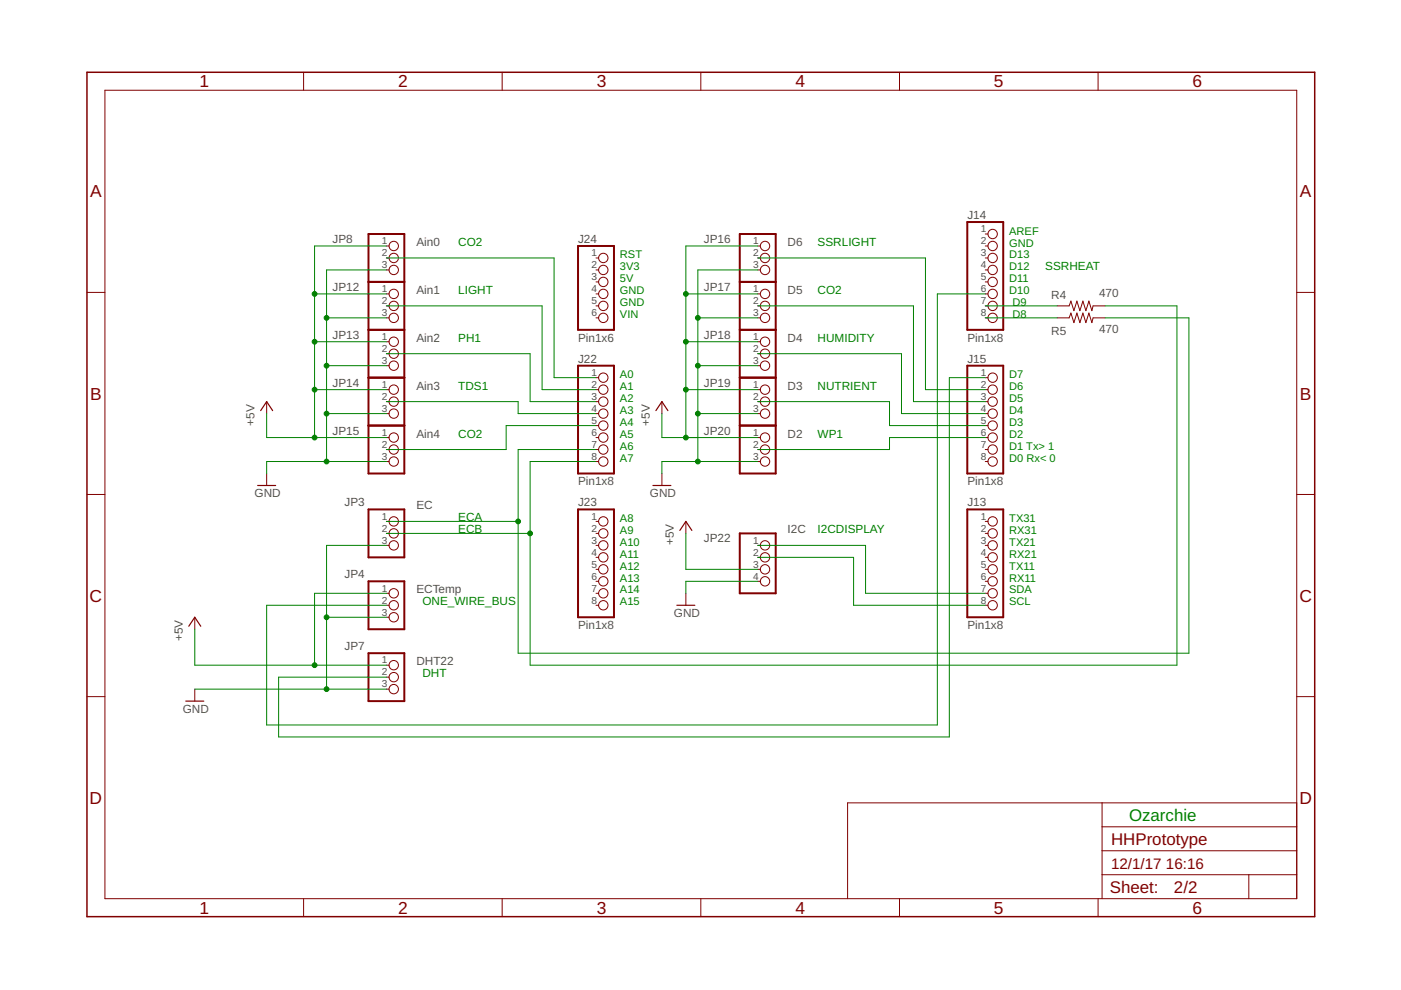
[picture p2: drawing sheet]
<svg xmlns="http://www.w3.org/2000/svg" width="297mm" height="210mm" viewBox="0 0 297 210" stroke-linecap="round" stroke-linejoin="round" font-family="sans-serif">
<g fill="none" stroke="#800000" stroke-width=".21">
<path d="M22.2 19.1h252.7v171.4h-252.7zM64.4 15.3v3.8M106.5 15.3v3.8M148.6 15.3v3.8M190.7 15.3v3.8M232.8 15.3v3.8M81.9 54.7h.6M81.9 57.2h.6M81.9 52.2h.6M126.4 54.7h.5M126.4 57.2h.5M126.4 59.8h.5"/>
<path d="M160.7 54.7h.5M160.7 57.2h.5M160.7 52.2h.5M208.9 54.7h.6M208.9 57.2h.6M208.9 59.8h.6M208.9 52.2h.6M208.9 49.6h.6M18.4 62h3.8M81.9 62.3h.6M81.9 64.9h.6M81.9 67.4h.6"/>
<path d="M81.9 72.5h.6M81.9 75h.6M81.9 77.5h.6M126.4 62.3h.5M126.4 64.9h.5M126.4 67.4h.5M160.7 62.3h.5M160.7 64.9h.5M160.7 67.4h.5M160.7 72.5h.5M160.7 75h.5M160.7 77.5h.5"/>
<path d="M208.9 62.3h.6M208.9 64.9h.6M208.9 67.4h.6M224.1 64.9h2.6l.4-1.1 .6 2.1 .6-2.1 .7 2.1 .6-2.1 .6 2.1 .7-2.1 .6 2.1 .3-1h2.5M224.1 67.4h2.6l.4-1 .6 2 .6-2 .7 2 .6-2 .6 2 .7-2 .6 2 .3-1h2.5M274.9 62h3.8M56.5 85.2v2.5M81.9 82.6h.6M81.9 85.2h.6M81.9 87.7h.6M81.9 92.8h.6M81.9 95.3h.6"/>
<path d="M81.9 97.9h.6M126.4 80.1h.5M126.4 82.6h.5M126.4 85.2h.5M126.4 87.7h.5M126.4 90.2h.5M126.4 92.8h.5M126.4 95.3h.5M126.4 97.9h.5M140.3 85.2v2.5M160.7 82.6h.5M160.7 85.2h.5"/>
<path d="M160.7 87.7h.5M160.7 92.8h.5M160.7 95.3h.5M160.7 97.9h.5M208.9 80.1h.6M208.9 82.6h.6M208.9 85.2h.6M208.9 87.7h.6M208.9 90.2h.6M208.9 92.8h.6M208.9 95.3h.6M208.9 97.9h.6"/>
<path d="M18.4 104.8h3.8M56.5 100.4v2.5M81.9 110.6h.6M81.9 113.1h.6M81.9 115.6h.6M126.4 110.6h.5M126.4 113.1h.5M126.4 115.6h.5M126.4 118.2h.5M140.3 100.4v2.5M145.4 110.6v2.5M160.7 115.6h.5"/>
<path d="M160.7 118.2h.5M208.9 110.6h.6M208.9 113.1h.6M208.9 115.6h.6M208.9 118.2h.6M274.9 104.8h3.8M41.3 130.9v2.5M81.9 125.8h.6M81.9 128.3h.6M81.9 130.9h.6M126.4 120.7h.5M126.4 123.3h.5"/>
<path d="M126.4 125.8h.5M126.4 128.3h.5M145.4 125.8v2.5M160.7 120.7h.5M160.7 123.3h.5M208.9 120.7h.6M208.9 123.3h.6M208.9 125.8h.6M208.9 128.3h.6M18.4 147.7h3.8M41.3 146.1v2.6M81.9 141h.6"/>
<path d="M81.9 143.6h.6M81.9 146.1h.6M274.9 147.7h3.8M233.7 170.2v20.3M233.7 175.3h41.2M274.9 170.2h-95.2v20.3M64.4 190.5v3.9M106.5 190.5v3.9M148.6 190.5v3.9M190.7 190.5v3.9M232.8 190.5v3.9M233.7 185.5h41.2"/>
<path d="M233.7 180.4h41.2M264.8 185.5v5"/>
<circle cx="83.5" cy="54.7" r=".99"/>
<circle cx="83.5" cy="52.2" r=".99"/>
<circle cx="83.5" cy="57.2" r=".99"/>
<circle cx="127.9" cy="54.7" r=".99"/>
<circle cx="127.9" cy="59.8" r=".99"/>
<circle cx="127.9" cy="57.2" r=".99"/>
<circle cx="162.2" cy="52.2" r=".99"/>
<circle cx="162.2" cy="54.7" r=".99"/>
<circle cx="162.2" cy="57.2" r=".99"/>
<circle cx="210.5" cy="49.6" r=".99"/>
<circle cx="210.5" cy="52.2" r=".99"/>
<circle cx="210.5" cy="57.2" r=".99"/>
<circle cx="210.5" cy="54.7" r=".99"/>
<circle cx="210.5" cy="59.8" r=".99"/>
<circle cx="83.5" cy="64.9" r=".99"/>
<circle cx="83.5" cy="77.5" r=".99"/>
<circle cx="83.5" cy="72.5" r=".99"/>
<circle cx="83.5" cy="75" r=".99"/>
<circle cx="83.5" cy="62.3" r=".99"/>
<circle cx="83.5" cy="67.4" r=".99"/>
<circle cx="127.9" cy="62.3" r=".99"/>
<circle cx="127.9" cy="64.9" r=".99"/>
<circle cx="127.9" cy="67.4" r=".99"/>
<circle cx="162.2" cy="64.9" r=".99"/>
<circle cx="162.2" cy="72.5" r=".99"/>
<circle cx="162.2" cy="75" r=".99"/>
<circle cx="162.2" cy="67.4" r=".99"/>
<circle cx="162.2" cy="77.5" r=".99"/>
<circle cx="162.2" cy="62.3" r=".99"/>
<circle cx="210.5" cy="64.9" r=".99"/>
<circle cx="210.5" cy="67.4" r=".99"/>
<circle cx="210.5" cy="62.3" r=".99"/>
<circle cx="83.5" cy="95.3" r=".99"/>
<circle cx="83.5" cy="97.9" r=".99"/>
<circle cx="83.5" cy="87.7" r=".99"/>
<circle cx="83.5" cy="92.8" r=".99"/>
<circle cx="83.5" cy="85.2" r=".99"/>
<circle cx="83.5" cy="82.6" r=".99"/>
<circle cx="127.9" cy="90.2" r=".99"/>
<circle cx="127.9" cy="95.3" r=".99"/>
<circle cx="127.9" cy="97.9" r=".99"/>
<circle cx="127.9" cy="87.7" r=".99"/>
<circle cx="127.9" cy="92.8" r=".99"/>
<circle cx="127.9" cy="80.1" r=".99"/>
<circle cx="127.9" cy="82.6" r=".99"/>
<circle cx="127.9" cy="85.2" r=".99"/>
<circle cx="162.2" cy="92.8" r=".99"/>
<circle cx="162.2" cy="95.3" r=".99"/>
<circle cx="162.2" cy="97.9" r=".99"/>
<circle cx="162.2" cy="87.7" r=".99"/>
<circle cx="162.2" cy="85.2" r=".99"/>
<circle cx="162.2" cy="82.6" r=".99"/>
<circle cx="210.5" cy="97.9" r=".99"/>
<circle cx="210.5" cy="87.7" r=".99"/>
<circle cx="210.5" cy="90.2" r=".99"/>
<circle cx="210.5" cy="95.3" r=".99"/>
<circle cx="210.5" cy="92.8" r=".99"/>
<circle cx="210.5" cy="80.1" r=".99"/>
<circle cx="210.5" cy="85.2" r=".99"/>
<circle cx="210.5" cy="82.6" r=".99"/>
<circle cx="83.5" cy="110.6" r=".99"/>
<circle cx="83.5" cy="115.6" r=".99"/>
<circle cx="83.5" cy="113.1" r=".99"/>
<circle cx="127.9" cy="115.6" r=".99"/>
<circle cx="127.9" cy="110.6" r=".99"/>
<circle cx="127.9" cy="113.1" r=".99"/>
<circle cx="127.9" cy="118.2" r=".99"/>
<circle cx="162.2" cy="115.6" r=".99"/>
<circle cx="162.2" cy="118.2" r=".99"/>
<circle cx="210.5" cy="115.6" r=".99"/>
<circle cx="210.5" cy="118.2" r=".99"/>
<circle cx="210.5" cy="110.6" r=".99"/>
<circle cx="210.5" cy="113.1" r=".99"/>
<circle cx="83.5" cy="125.8" r=".99"/>
<circle cx="83.5" cy="130.9" r=".99"/>
<circle cx="83.5" cy="128.3" r=".99"/>
<circle cx="127.9" cy="123.3" r=".99"/>
<circle cx="127.9" cy="120.7" r=".99"/>
<circle cx="127.9" cy="125.8" r=".99"/>
<circle cx="127.9" cy="128.3" r=".99"/>
<circle cx="162.2" cy="123.3" r=".99"/>
<circle cx="162.2" cy="120.7" r=".99"/>
<circle cx="210.5" cy="128.3" r=".99"/>
<circle cx="210.5" cy="125.8" r=".99"/>
<circle cx="210.5" cy="123.3" r=".99"/>
<circle cx="210.5" cy="120.7" r=".99"/>
<circle cx="83.5" cy="141" r=".99"/>
<circle cx="83.5" cy="143.6" r=".99"/>
<circle cx="83.5" cy="146.1" r=".99"/>
</g>
<path d="M18.4 15.3h260.3v179.1h-260.3z" fill="none" stroke="#800000" stroke-width=".32"/>
<g fill="none" stroke="#800000" stroke-width=".42">
<path d="M78.1 49.6h7.6v50.8h-7.6zM78.1 59.8h7.6M122.6 52.2h7.6v17.7h-7.6zM156.8 49.6h7.7v50.8h-7.7zM156.8 59.8h7.7M205.1 47.1h7.6v22.8h-7.6zM78.1 69.9h7.6M122.6 77.5h7.6v22.9h-7.6zM156.8 69.9h7.7M205.1 77.5h7.6v22.9h-7.6zM78.1 80.1h7.6M78.1 90.2h7.6"/>
<path d="M156.8 80.1h7.7M156.8 90.2h7.7M78.1 108h7.6v10.2h-7.6zM122.6 108h7.6v22.9h-7.6zM156.8 113.1h7.7v12.7h-7.7zM205.1 108h7.6v22.9h-7.6zM78.1 123.3h7.6v10.1h-7.6zM78.1 138.5h7.6v10.2h-7.6z"/>
</g>
<path d="M55.3 87.1l1.2-1.9 1.3 1.9M139.1 87.1l1.2-1.9 1.3 1.9M54.6 102.9h3.8M138.4 102.9h3.8M144.1 112.5l1.3-1.9 1.3 1.9M40 132.8l1.3-1.9 1.3 1.9M143.5 128.3h3.8M39.4 148.7h3.8" fill="none" stroke="#800000" stroke-width=".25"/>
<g fill="none" stroke="#008000" stroke-width=".21">
<path d="M81.9 54.7h35.6v25.4h8.9M81.9 52.2h-15.2v40.6M81.9 57.2h-12.7v40.7M160.7 54.7h35.5v27.9h12.7M160.7 52.2h-15.3v40.6M160.7 57.2h-12.7v40.7M66.7 62.3h15.2M66.7 72.5h15.2M69.2 67.4h12.7M69.2 77.5h12.7M81.9 75h30.5v10.2h14M81.9 64.9h33v17.7h11.5"/>
<path d="M145.4 62.3h15.3M145.4 72.5h15.3M148 67.4h12.7M148 77.5h12.7M160.7 64.9h33v20.3h15.2M160.7 75h30.4v12.7h17.8M208.9 64.9h15.2M208.9 62.3h-10.2v91.4h-142.2v-25.4h25.4M208.9 67.4h15.2M234.3 67.4h17.8v71.1h-142.2v-43.2h16.5M234.3 64.9h15.2v76.1h-137.1v-43.1h14M56.5 87.7v5.1h25.4"/>
<path d="M66.7 82.6h15.2M69.2 87.7h12.7M81.9 85.2h28v2.5h16.5M81.9 97.9h-25.4v2.5M126.4 90.2h-19.1v5.1h-25.4M140.3 87.7v5.1h20.4M145.4 82.6h15.3M148 87.7h12.7M160.7 85.2h27.9v5h20.3M160.7 97.9h-20.4v2.5M208.9 92.8h-20.3v2.5h-27.9M208.9 80.1h-7.6v76.2h-142.2v-12.7h22.8"/>
<path d="M81.9 115.6h-12.7v30.5M81.9 113.1h30.5M81.9 110.6h28M145.4 113.1v7.6h15.3M160.7 115.6h22.8v10.2h25.4M160.7 118.2h20.3v10.1h27.9M41.3 133.4v7.6h40.6M69.2 130.9h12.7M81.9 125.8h-15.2v15.2M160.7 123.3h-15.3v2.5M41.3 146.1h40.6"/>
</g>
<g fill="#008000" stroke="#008000" stroke-width=".21">
<circle cx="112.4" cy="113.1" r=".51"/>
<circle cx="66.7" cy="141" r=".51"/>
<circle cx="66.7" cy="62.3" r=".51"/>
<circle cx="66.7" cy="72.5" r=".51"/>
<circle cx="66.7" cy="82.6" r=".51"/>
<circle cx="66.7" cy="92.8" r=".51"/>
<circle cx="145.4" cy="62.3" r=".51"/>
<circle cx="145.4" cy="72.5" r=".51"/>
<circle cx="145.4" cy="82.6" r=".51"/>
<circle cx="145.4" cy="92.8" r=".51"/>
<circle cx="69.2" cy="130.9" r=".51"/>
<circle cx="69.2" cy="146.1" r=".51"/>
<circle cx="69.2" cy="87.7" r=".51"/>
<circle cx="69.2" cy="77.5" r=".51"/>
<circle cx="69.2" cy="67.4" r=".51"/>
<circle cx="69.2" cy="97.9" r=".51"/>
<circle cx="148" cy="67.4" r=".51"/>
<circle cx="148" cy="77.5" r=".51"/>
<circle cx="148" cy="87.7" r=".51"/>
<circle cx="148" cy="97.9" r=".51"/>
<circle cx="109.9" cy="110.6" r=".51"/>
</g>
<g font-size="3.7" fill="#800000">
<text x="42.3" y="18.5">1</text>
<text x="84.4" y="18.5">2</text>
<text x="126.5" y="18.5">3</text>
<text x="168.6" y="18.5">4</text>
<text x="210.7" y="18.5">5</text>
<text x="252.9" y="18.5">6</text>
<text x="19.1" y="41.9">A</text>
<text x="275.6" y="41.9">A</text>
<text x="19.1" y="84.7">B</text>
<text x="275.6" y="84.7">B</text>
<text x="19" y="127.6">C</text>
<text x="275.5" y="127.6">C</text>
<text x="19" y="170.4">D</text>
<text x="275.5" y="170.4">D</text>
<text x="42.3" y="193.7">1</text>
<text x="84.4" y="193.7">2</text>
<text x="126.5" y="193.7">3</text>
<text x="168.6" y="193.7">4</text>
<text x="210.7" y="193.7">5</text>
<text x="252.9" y="193.7">6</text>
</g>
<g font-size="3.6" fill="#800000">
<text x="235.6" y="179.1">HHPrototype</text>
<text x="235.3" y="189.4">Sheet:</text>
<text x="248.9" y="189.3">2/2</text>
</g>
<text font-size="3.6" fill="#008000" x="239.4" y="174">Ozarchie</text>
<g font-size="3.2" fill="#800000">
<text x="235.6" y="184.2">12/1/17</text>
<text x="247.2" y="184.2">16:16</text>
</g>
<g font-size="2.5" fill="#505050">
<text x="205.1" y="46.4">J14</text>
<text x="70.5" y="51.5">JP8</text>
<text x="88.3" y="52.1">Ain0</text>
<text x="122.6" y="51.5">J24</text>
<text x="149.2" y="51.5">JP16</text>
<text x="167" y="52.1">D6</text>
<text x="70.5" y="61.7">JP12</text>
<text x="88.3" y="62.3">Ain1</text>
<text x="149.2" y="61.7">JP17</text>
<text x="167" y="62.3">D5</text>
<text x="222.9" y="63.3">R4</text>
<text x="233" y="63.1">470</text>
<text x="70.5" y="71.8">JP13</text>
<text x="149.2" y="71.8">JP18</text>
<text x="222.9" y="71">R5</text>
<text x="233" y="70.7">470</text>
<text x="88.3" y="72.5">Ain2</text>
<text x="122.6" y="72.5">Pin1x6</text>
<text x="122.6" y="76.9">J22</text>
<text x="167" y="72.5">D4</text>
<text x="205.1" y="72.5">Pin1x8</text>
<text x="205.1" y="76.9">J15</text>
<text x="70.5" y="82">JP14</text>
<text x="88.3" y="82.6">Ain3</text>
<text x="149.2" y="82">JP19</text>
<text x="167" y="82.6">D3</text>
<text x="54" y="90.2" transform="rotate(-90 54 90.2)">+5V</text>
<text x="70.5" y="92.1">JP15</text>
<text x="88.3" y="92.8">Ain4</text>
<text x="137.8" y="90.2" transform="rotate(-90 137.8 90.2)">+5V</text>
<text x="149.2" y="92.1">JP20</text>
<text x="167" y="92.8">D2</text>
<text x="54" y="105.5">GND</text>
<text x="73" y="107.4">JP3</text>
<text x="122.6" y="102.9">Pin1x8</text>
<text x="122.6" y="107.4">J23</text>
<text x="137.8" y="105.5">GND</text>
<text x="205.1" y="102.9">Pin1x8</text>
<text x="205.1" y="107.4">J13</text>
<text x="88.3" y="108">EC</text>
<text x="167" y="113.1">I2C</text>
<text x="142.9" y="115.6" transform="rotate(-90 142.9 115.6)">+5V</text>
<text x="149.2" y="115">JP22</text>
<text x="73" y="122.6">JP4</text>
<text x="88.3" y="125.8">ECTemp</text>
<text x="142.9" y="130.9">GND</text>
<text x="38.8" y="135.9" transform="rotate(-90 38.8 135.9)">+5V</text>
<text x="73" y="137.9">JP7</text>
<text x="122.6" y="133.4">Pin1x8</text>
<text x="205.1" y="133.4">Pin1x8</text>
<text x="88.3" y="141">DHT22</text>
<text x="38.8" y="151.2">GND</text>
</g>
<g font-size="2.5" fill="#008000">
<text x="97.2" y="52.1">CO2</text>
<text x="173.3" y="52.1">SSRLIGHT</text>
<text x="221.6" y="57.2">SSRHEAT</text>
<text x="97.2" y="62.3">LIGHT</text>
<text x="173.3" y="62.3">CO2</text>
<text x="97.2" y="72.5">PH1</text>
<text x="173.3" y="72.5">HUMIDITY</text>
<text x="97.2" y="82.6">TDS1</text>
<text x="173.3" y="82.6">NUTRIENT</text>
<text x="97.2" y="92.8">CO2</text>
<text x="173.3" y="92.8">WP1</text>
<text x="97.2" y="110.6">ECA</text>
<text x="97.2" y="113.1">ECB</text>
<text x="173.3" y="113.1">I2CDISPLAY</text>
<text x="89.5" y="128.3">ONE_WIRE_BUS</text>
<text x="89.5" y="143.6">DHT</text>
</g>
<g font-size="2.3" fill="#008000">
<text x="214" y="49.8">AREF</text>
<text x="214" y="52.3">GND</text>
<text x="131.4" y="54.8">RST</text>
<text x="131.4" y="57.3">3V3</text>
<text x="131.4" y="59.8">5V</text>
<text x="214" y="54.8">D13</text>
<text x="214" y="57.3">D12</text>
<text x="214" y="59.8">D11</text>
<text x="131.4" y="62.3">GND</text>
<text x="131.4" y="64.9">GND</text>
<text x="214" y="62.3">D10</text>
<text x="214.6" y="64.9">D9</text>
<text x="131.4" y="67.4">VIN</text>
<text x="214.6" y="67.4">D8</text>
<text x="131.4" y="80.2">A0</text>
<text x="131.4" y="82.7">A1</text>
<text x="214" y="80.2">D7</text>
<text x="214" y="82.7">D6</text>
<text x="131.4" y="85.3">A2</text>
<text x="131.4" y="87.8">A3</text>
<text x="214" y="85.3">D5</text>
<text x="214" y="87.8">D4</text>
<text x="131.4" y="90.3">A4</text>
<text x="131.4" y="92.8">A5</text>
<text x="131.4" y="95.3">A6</text>
<text x="214" y="90.3">D3</text>
<text x="214" y="92.8">D2</text>
<text x="214" y="95.3">D1 Tx&gt; 1</text>
<text x="131.4" y="97.9">A7</text>
<text x="214" y="97.9">D0 Rx&lt; 0</text>
<text x="131.4" y="110.7">A8</text>
<text x="131.4" y="113.2">A9</text>
<text x="214" y="110.7">TX31</text>
<text x="214" y="113.2">RX31</text>
<text x="131.4" y="115.7">A10</text>
<text x="131.4" y="118.3">A11</text>
<text x="214" y="115.7">TX21</text>
<text x="214" y="118.3">RX21</text>
<text x="131.4" y="120.8">A12</text>
<text x="131.4" y="123.3">A13</text>
<text x="131.4" y="125.8">A14</text>
<text x="214" y="120.8">TX11</text>
<text x="214" y="123.3">RX11</text>
<text x="214" y="125.8">SDA</text>
<text x="131.4" y="128.3">A15</text>
<text x="214" y="128.3">SCL</text>
</g>
<g font-size="2.1" fill="#505050">
<text x="80.9" y="51.8">1</text>
<text x="159.7" y="51.8">1</text>
<text x="207.9" y="49.3">1</text>
<text x="207.9" y="51.8">2</text>
<text x="80.9" y="54.3">2</text>
<text x="80.9" y="56.9">3</text>
<text x="125.4" y="54.3">1</text>
<text x="125.4" y="56.9">2</text>
<text x="125.4" y="59.4">3</text>
<text x="159.7" y="54.3">2</text>
<text x="159.7" y="56.9">3</text>
<text x="207.9" y="54.3">3</text>
<text x="207.9" y="56.9">4</text>
<text x="207.9" y="59.4">5</text>
<text x="80.9" y="62">1</text>
<text x="80.9" y="64.5">2</text>
<text x="125.4" y="62">4</text>
<text x="125.4" y="64.5">5</text>
<text x="159.7" y="62">1</text>
<text x="159.7" y="64.5">2</text>
<text x="207.9" y="62">6</text>
<text x="207.9" y="64.5">7</text>
<text x="80.9" y="67">3</text>
<text x="125.4" y="67">6</text>
<text x="159.7" y="67">3</text>
<text x="207.9" y="67">8</text>
<text x="80.9" y="72.1">1</text>
<text x="80.9" y="74.6">2</text>
<text x="80.9" y="77.2">3</text>
<text x="159.7" y="72.1">1</text>
<text x="159.7" y="74.6">2</text>
<text x="159.7" y="77.2">3</text>
<text x="80.9" y="82.3">1</text>
<text x="125.4" y="79.7">1</text>
<text x="125.4" y="82.3">2</text>
<text x="159.7" y="82.3">1</text>
<text x="207.9" y="79.7">1</text>
<text x="207.9" y="82.3">2</text>
<text x="80.9" y="84.8">2</text>
<text x="80.9" y="87.3">3</text>
<text x="125.4" y="84.8">3</text>
<text x="125.4" y="87.3">4</text>
<text x="125.4" y="89.9">5</text>
<text x="159.7" y="84.8">2</text>
<text x="159.7" y="87.3">3</text>
<text x="207.9" y="84.8">3</text>
<text x="207.9" y="87.3">4</text>
<text x="207.9" y="89.9">5</text>
<text x="80.9" y="92.4">1</text>
<text x="80.9" y="95">2</text>
<text x="125.4" y="92.4">6</text>
<text x="125.4" y="95">7</text>
<text x="159.7" y="92.4">1</text>
<text x="159.7" y="95">2</text>
<text x="207.9" y="92.4">6</text>
<text x="207.9" y="95">7</text>
<text x="80.9" y="97.5">3</text>
<text x="125.4" y="97.5">8</text>
<text x="159.7" y="97.5">3</text>
<text x="207.9" y="97.5">8</text>
<text x="80.9" y="110.2">1</text>
<text x="80.9" y="112.7">2</text>
<text x="125.4" y="110.2">1</text>
<text x="125.4" y="112.7">2</text>
<text x="207.9" y="110.2">1</text>
<text x="207.9" y="112.7">2</text>
<text x="80.9" y="115.3">3</text>
<text x="125.4" y="115.3">3</text>
<text x="125.4" y="117.8">4</text>
<text x="159.7" y="115.3">1</text>
<text x="159.7" y="117.8">2</text>
<text x="207.9" y="115.3">3</text>
<text x="207.9" y="117.8">4</text>
<text x="80.9" y="125.4">1</text>
<text x="125.4" y="120.4">5</text>
<text x="125.4" y="122.9">6</text>
<text x="125.4" y="125.4">7</text>
<text x="159.7" y="120.4">3</text>
<text x="159.7" y="122.9">4</text>
<text x="207.9" y="120.4">5</text>
<text x="207.9" y="122.9">6</text>
<text x="207.9" y="125.4">7</text>
<text x="80.9" y="128">2</text>
<text x="80.9" y="130.5">3</text>
<text x="125.4" y="128">8</text>
<text x="207.9" y="128">8</text>
<text x="80.9" y="140.7">1</text>
<text x="80.9" y="143.2">2</text>
<text x="80.9" y="145.7">3</text>
</g>
</svg>
